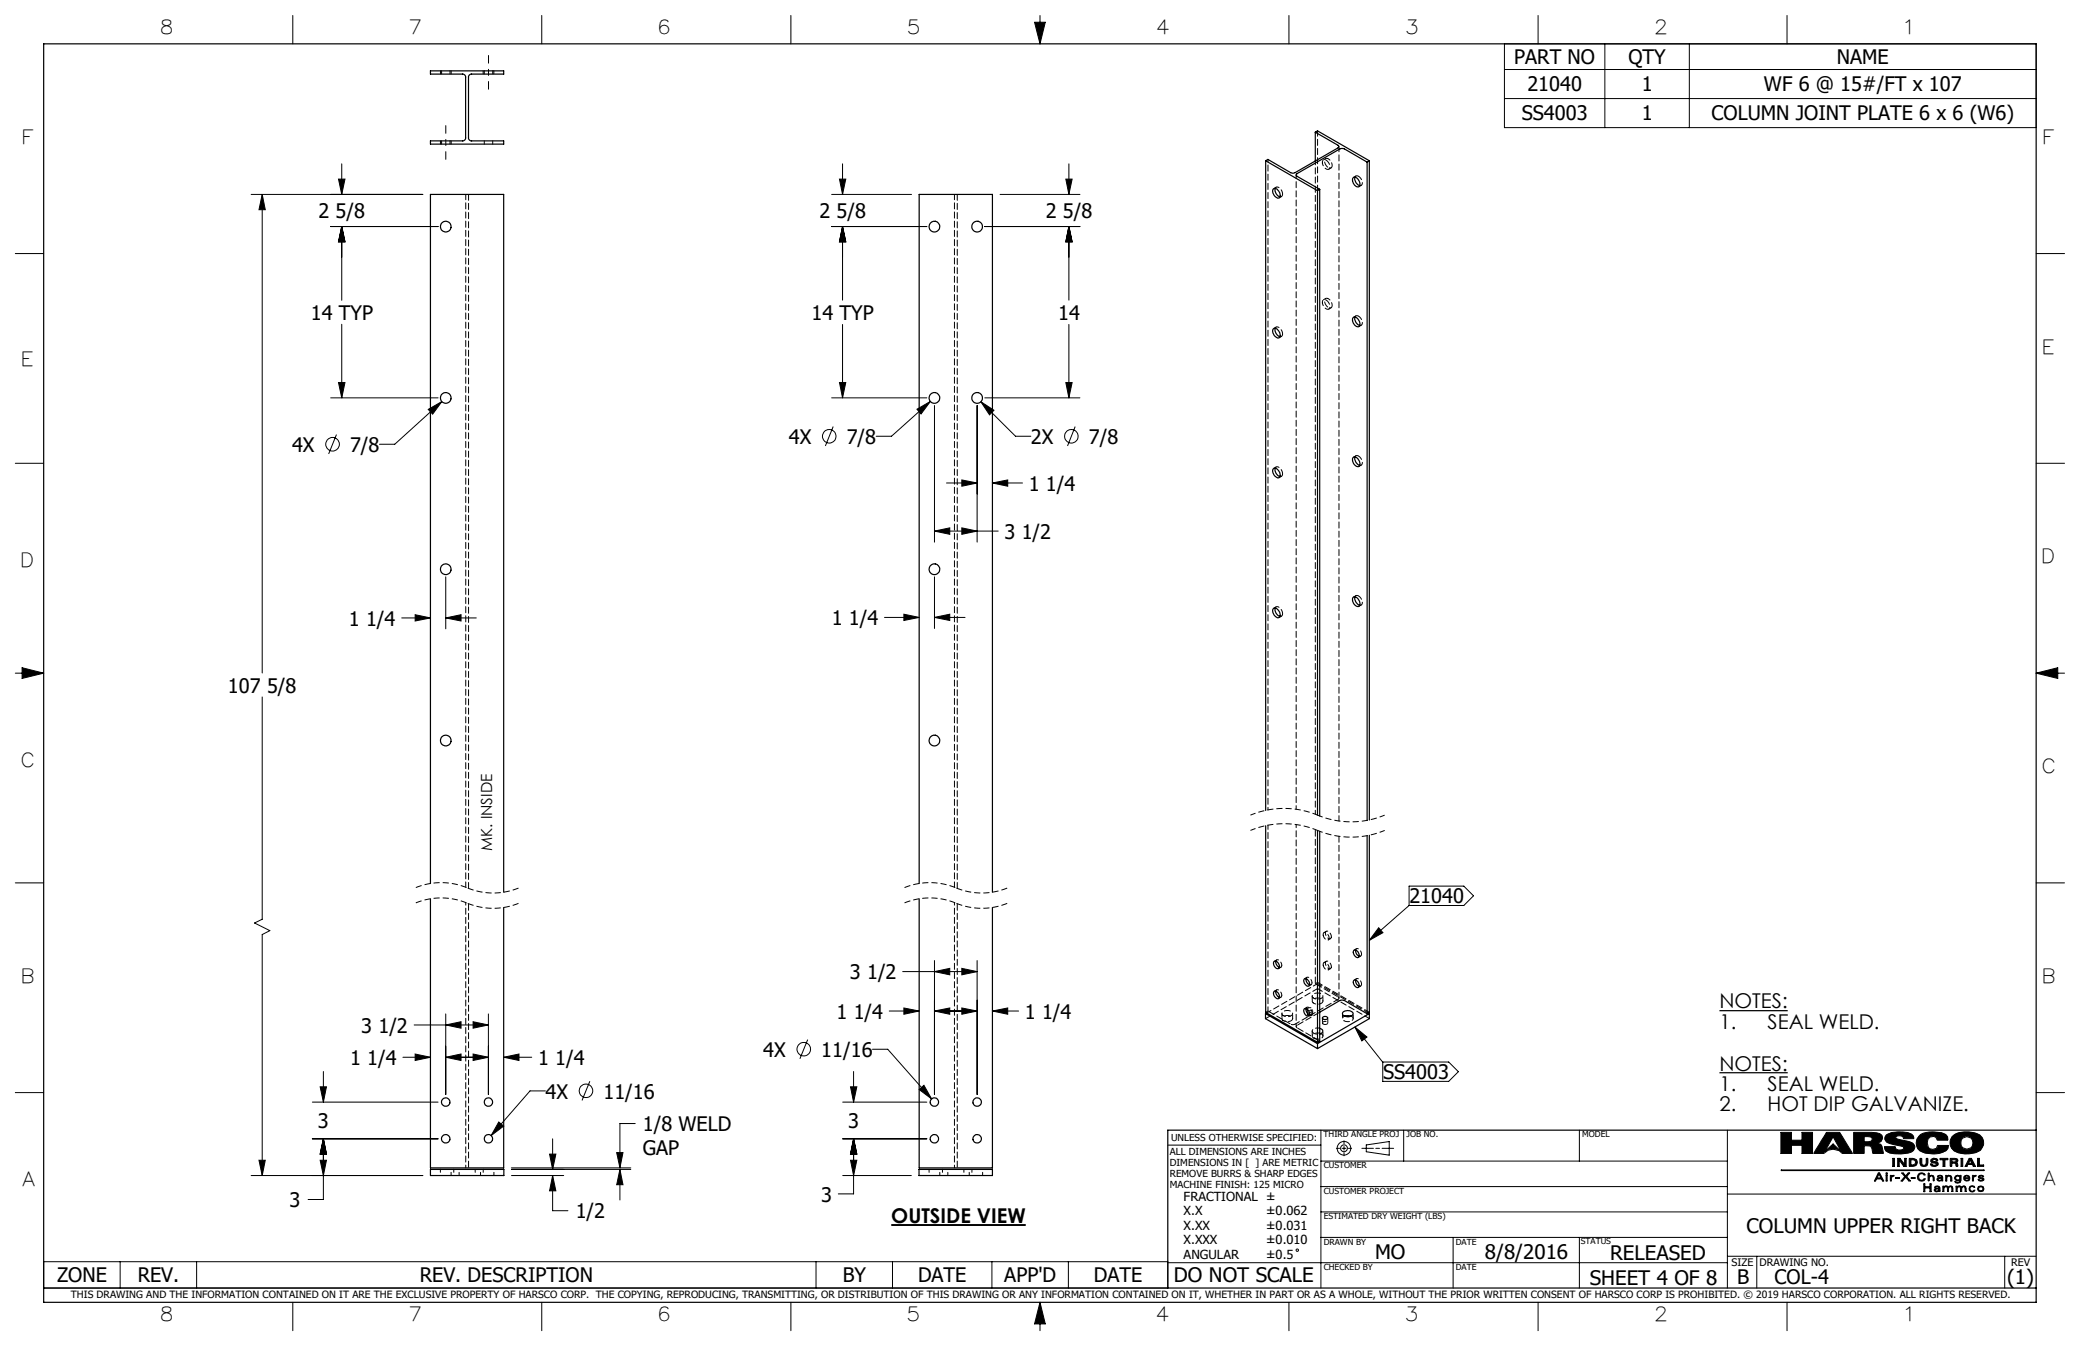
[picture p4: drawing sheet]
<svg xmlns="http://www.w3.org/2000/svg" width="432mm" height="279mm" viewBox="0 0 432 279" stroke-linecap="round" stroke-linejoin="round" font-family="sans-serif">
<g fill="none" stroke="#000" stroke-width=".21">
<path d="M60.8 3.2v5.9M112.5 3.2v5.9M164.2 3.2v5.9M214.8 4.6h2.2l-1.1 4.5zM215.9 3.2v5.9M267.6 3.2v5.9M312.3 9.1h110.4v17.4h-110.4zM312.3 14.4h110.4M319.3 3.2v5.9M333.2 9.1v17.4M350.7 9.1v17.4M371 3.2v5.9"/>
<path d="M70.3 37.2h1.3l-.7 3.2zM70.9 34v6.4M174.3 37.2h1.3l-.7 3.2zM174.9 34v6.4M221.3 37.2h1.3l-.7 3.2zM221.9 34v6.4M312.3 20.5h110.4M3.2 52.6h5.9M52.1 40.4h35.7M54.4 40.4v99.3M54.4 40.4l.7 3.1h-1.3zM68.7 47h22.2"/>
<path d="M70.9 47v15.3M70.9 47l.7 3.2h-1.3zM172.6 40.4h16.6M172.6 47h19.8M174.9 47l.7 3.2h-1.3zM174.9 47v15.3M204.4 47h19.8M207.6 40.4h16.6M221.9 47l.7 3.2h-1.3zM221.9 47v15.3M422.7 52.6h5.9M70.3 79.4h1.3l-.7 3.2z"/>
<path d="M70.9 67.3v15.3M174.3 79.4h1.3l-.7 3.2zM174.9 67.3v15.3M221.3 79.4h1.3l-.7 3.2zM221.9 67.3v15.3M3.2 96.2h5.9M68.7 82.6h22.2M69.8 90.2l-1.6 4M88.9 85l2.8-1.6-1.9 2.6zM91.7 83.4l-9.7 8.8h-3.2M172.6 82.6h19.8M173 88.5l-1.7 4.1"/>
<path d="M190.4 84.9l2.7-1.6-1.9 2.6zM193.1 83.3l-8 7.3h-3.2M194 84.2v28.3M199.7 99.6l3.1 .7-3.1 .6zM202.8 84.2v28.3M203.6 83.4l2.7 1.8-.9 .9zM203.6 83.4l7.2 7.2h3.2M204.4 82.6h19.8M223.2 88.5l-1.6 4.1M422.7 96.2h5.9M92.5 119.7v10.8M194 110.2l3.2-.6v1.3z"/>
<path d="M194 119.7v10.8M194 110.2h13.2M196.5 100.3h6.3M199.7 109.6l3.1 .6-3.1 .7zM206 100.3l3.2-.7v1.3zM206 100.3h6.3M3.2 139.7h5.9M4.6 138.6l4.5 1.1-4.5 1.1zM83.4 128.3h6M86.2 127.6l3.2 .7-3.2 .6zM92.5 128.3l3.2-.7v1.3zM92.5 128.3h6.4"/>
<path d="M183.6 128.2h7.2M187.6 127.5l3.2 .7-3.2 .6zM194 128.2l3.2-.7v1.3zM194 128.2h6.3M422.7 139.7h5.9M422.7 139.7l4.5-1.1v2.2zM54.4 144.7v46.1l-1.6 .8 3.2 1.6-1.6 .8v50M3.2 183.3h5.9M194 199.4v27.8M202.8 199.4v27.8M286.2 192.6l.9 1-2.8 1.6zM292.5 183.9h11.4l2 2-2 2.1h-11.4z"/>
<path d="M292.5 188l-8.2 7.2M422.7 183.3h5.9M83.6 219.5h5.8M86 212.8h15.4M86.2 218.8l3.2 .7-3.2 .6zM92.5 219.5l3.2-.7v1.3zM92.5 212.8l3.2-.7v1.3zM92.5 210.5v16.7M92.5 219.5h8.9M98.2 218.8l3.2 .7-3.2 .6zM98.2 212.1l3.2 .7-3.2 .6zM101.4 210.5v16.7"/>
<path d="M104.6 219.5h5.8M104.6 219.5l3.1-.7v1.3zM167.7 215.8l-1.6 4M181.1 217.8h3.2l9.1 10.3M184.6 209.9h6.2M187.4 201.7h15.4M187.6 209.2l3.2 .7-3.2 .6zM194 201.7l3.2-.7v1.4zM194 209.9l3.2-.7v1.3zM194 209.9h8.8M199.7 201l3.1 .7-3.1 .7zM199.7 209.2l3.1 .7-3.1 .6z"/>
<path d="M206 209.9l3.2-.7v1.3zM206 209.9h5.5M281.3 213.2l2.5 2.1-1.1 .8zM281.3 213.2l5.8 7.3M3.2 226.8h5.9M64.8 228.8h26.1M64.8 236.4h26.1M66.5 225.6h1.3l-.7 3.2zM67.1 222.4v6.4M67.1 236.4v12.6h-3.1M67.1 236.4l.7 3.2h-1.3zM103.5 232.9l1.1 .9-2.6 1.9z"/>
<path d="M113.2 226.4h-3.2l-8 9.3M114.1 239.6h1.3l-.7 3.1zM114.7 236.4v6.3M122.4 224.4l-1.6 4M128 239.3h1.3l-.6 3.1zM131.9 233.2h-3.2v9.2M174.9 228.8h17.5M174.9 236.4h17.5M176.6 225.6h1.3l-.7 3.2zM177.2 236.4l.7 3.2h-1.3zM177.2 222.4v6.4M177.2 236.4v11.4h-3.2"/>
<path d="M190.8 226.2l1-.9 1.6 2.8zM242.4 237.7h31.8M274.2 234.6v32.8M277.4 238.4h.7M278.6 238.4h.8M279 236.8v.7M279 238v.8M279 239.3v.6M279.9 238.4h.7M282.7 238.4h2.4M283.6 237.7l4.8-.7v2.8l-4.8-.7zM285.6 238.4h.8"/>
<path d="M286.9 238.4h2.4M287.1 220.5h13.6l2.1 2-2.1 2h-13.6zM291.4 234.6v6.4M327.9 234.6v6.4M358.6 234.6v32.8M369.7 235.1h2.2v1.6h2.2v-1.6h2.2v4.3h-2.2v-1.7h-2.2v1.7h-2.2zM379.2 235.1h2.7l2.7 4.3h-2.2a2.5 2.5 0 0 0-3.8 0h-2.1zM380.5 236l1.7 3-1.7-1.5-1.7 1.5zM384.8 235.1h3.7l1.7 .2 .5 .4 .1 .6-.3 .7-.8 .3 .7 .2 .3 .4 .3 1.5h-2.2l-.2-1-.3-.5-.6-.1h-.7v1.6h-2.2zM387 235.9l1.4 .1a.51 .51 0 0 1 0 .9l-1.4 .1zM389.7 237.3h.1M391.6 235.6a6.4 6.4 0 0 1 5.3-.2l.3 .4 .1 .6h-2.1l-.1-.4a1.07 1.07 0 0 0-1.5 .1v.1a3 3 0 0 0 1.9 .6l1.6 .5 .4 .7a1.36 1.36 0 0 1-1.4 1.4 6.7 6.7 0 0 1-4.6-.5l-.3-.9h2.3v.4a1.01 1.01 0 0 0 1.7-.2l-.4-.3-3.1-.8-.4-.7z"/>
<path d="M398.5 235.7a5.3 5.3 0 0 1 5.5-.2l.3 .5 .1 .7h-2.2l-.3-.6-.5-.2-.7 .1-.5 .5-.1 .7 .2 1 .4 .3 .5 .1 .8-.2 .2-.6h2.3l-.1 .6a3.9 3.9 0 0 1-2.8 1.1 4.2 4.2 0 0 1-3.5-1.1 2.19 2.19 0 0 1 .4-2.7zM405.2 235.9a5.4 5.4 0 0 1 5.8-.4 2.09 2.09 0 0 1 .8 2.2l-.7 1.1a5.9 5.9 0 0 1-5.4 .1 2.08 2.08 0 0 1-.5-3zM422.7 226.8h5.9M52.1 244h35.7M53.8 240.8h1.3l-.7 3.2zM66.5 240.8h1.3l-.7 3.2zM106.2 242.4h24.8M106.2 244h10.8M106.2 242.7h24.8M114.7 244l.7 3.2h-1.3zM114.7 244v7.3h3.2M128.7 242.7l.6 3.2h-1.3z"/>
<path d="M128.7 242.7v6.4M174.9 244h14.3M176.6 240.8h1.3l-.7 3.2zM274.2 256.9h84.4M274.2 251.6h84.4M274.2 246.3h84.4M274.2 241h84.4M301.7 256.9v10.5M327.9 256.9v10.5M358.6 247.9h64.1M369.8 242.9h42.1v.1h-42.1zM389.9 243.5h.3l.9 1.6h-.3l-.2-.4h-1l-.2 .4h-.3z"/>
<path d="M390.1 243.7l.4 .8h-.8zM391.5 244h.3v1.1h-.3zM391.5 243.5h.3v.2h-.3zM392.4 244h.2v.2l.2-.2h.4v.2l-.5 .1-.1 .8h-.2zM392.6 244.2h.1M392.9 240.5h.4v1.6h-.4zM393.6 244.4h.7v.2h-.7zM393.9 240.5h.5l1 1.2v-1.2h.3v1.6h-.5l-.9-1.3v1.3h-.4zM394.3 240.8h.1M394.8 243.5h.3l.5 .6 .5-.6h.4l-.7 .7 .8 .9h-.3l-.7-.7-.6 .7h-.3l.7-.9zM396.3 240.5a1.61 1.61 0 0 1 1.7 .5v.3l-.1 .5-.8 .3h-.8zM396.7 240.7a.62 .62 0 0 1 .8 .2 .62 .62 0 0 1 0 .7l-.8 .2z"/>
<path d="M396.8 244.4h.7v.2h-.7zM398.3 243.7a.87 .87 0 0 1 1.4 .2l-.7-.3-.3 .1-.3 .2-.1 .4 .2 .5a.59 .59 0 0 0 .9-.1h.3l-.3 .4h-.9l-.4-.3-.1-.5zM398.6 240.5h.4v1l.1 .3 .3 .1 .3-.1 .2-.4v-.9h.3v.9l-.2 .5a.93 .93 0 0 1-1.4-.4zM399.4 245.7h.2v.6h1v-.6h.3v1.7h-.3v-.8h-1v.8h-.2zM400.3 243.5h.2v.7l.5-.3a.79 .79 0 0 1 .4 1.2h-.1a.87 .87 0 0 0-.3-1 .85 .85 0 0 0-.5 1h-.2zM400.5 244.2h.1M400.9 240.7l.5-.3 .7 .1 .2 .4h-.4l-.1-.2h-.3l-.3 .2 .2 .2 .8 .2 .2 .4-.1 .2-.6 .2-.7-.1-.2-.4h.3l.4 .3 .5-.1v-.2l-1-.3-.2-.2zM401.7 246.3a.67 .67 0 0 1 1 .3v.7h-.2v-.1l-.7 .2-.2-.2v-.3l.1-.2 .8-.1-.1-.2-.3-.1-.5 .2zM402.4 244.7l.7-.1-.1 .3-.2 .1h-.3zM402.5 246.8h.1M402.5 246.8l-.8 .2 .2 .2h.3l.2-.1 .1-.3M402.5 247.2h.1"/>
<path d="M402.8 240.5h1.6v.2h-.6v1.4h-.4v-1.4h-.6zM403.1 244.6h.1M403.1 244.4l-.1-.2-.3-.1-.5 .2v-.2l.6-.2 .4 .2 .1 1h-.2v-.1M403.1 244.4l-.8 .1-.2 .3 .3 .3 .3 .1 .4-.2M403.1 244.4h.1M403.1 245h.1M403.5 246.4v-.2h-.2v1.1h.2l.1-.8 .4-.2 .3 .4v.6h.2l.1-.8 .3-.2 .3 .4v.6h.2l-.1-1-.5-.1-.3 .3M403.5 246.4l.5-.3 .4 .4M403.5 246.4h.1M403.9 244h.2v.2l.4-.3 .5 .2 .2 .4v.6h-.2l-.2-.9-.2-.1-.3 .1-.2 .9h-.2zM404.1 244.2h.1M404.4 246.5h.1"/>
<path d="M404.8 240.5a1.96 1.96 0 0 1 1.6 .2l-.1 .5-.3 .1 .4 .2 .1 .6h-.4a.61 .61 0 0 0-.7-.7h-.2v.7h-.4zM405.2 240.7l.8 .1v.3l-.8 .1zM405.9 244.1l.5-.2 .5 .3v-.2h.2v1l-.2 .5-.5 .1-.5-.1-.1-.3 .8 .2 .2-.1 .1-.4-.5 .2-.5-.2-.2-.4zM406 241.3h.1M406.1 244.2l.3-.1 .4 .1 .1 .3-.1 .3-.4 .2-.3-.2-.1-.3zM406.3 246.4v-.2h-.3l.1 1.1h.2l.1-.8 .3-.2 .3 .4v.6h.2l.1-.8 .4-.2 .3 .4v.6h.2l-.2-1-.4-.1-.4 .3M406.3 246.4l.4-.3 .5 .4M406.3 246.4h.1M407.1 240.5h.4v1.6h-.4zM407.2 246.5h.1M407.9 244.1l.4-.2 .5 .2 .1 .5h-1.1l.2 .3 .3 .1 .6-.2-.1 .2-.7 .1-.4-.2v-.6zM408 244.2l.3-.1 .4 .4h-.8z"/>
<path d="M408.8 240.5h.5l.8 1.6h-.5l-.1-.4h-1l-.2 .4h-.3zM408.9 246.3l.5-.2 .4 .1 .2 .3-.8-.2-.2 .2-.1 .3 .2 .4 .3 .1 .6-.2-.2 .2-.7 .1-.3-.3zM409 240.8l.3 .7h-.6zM409.5 244h.2v.2l.5-.2v.2l-.4 .1-.1 .8h-.2zM409.7 244.2h.1M410.5 240.5h.4v1.3h.9v.3h-1.3zM410.7 246.3l.5-.1 .5 .1 .2 .5-.2 .4-.5 .2-.5-.2-.2-.4zM410.7 244.2a.74 .74 0 0 1 1.1-.1v.2l-.5-.2-.4 .2 .7 .2 .3 .3a.76 .76 0 0 1-1.1 .3l-.2-.3 .8 .2 .2-.2a.87 .87 0 0 1-.9-.6zM410.8 246.5l.4-.2 .4 .2 .1 .3-.1 .3-.4 .1-.4-.1-.1-.3zM9.1 261.9h233.3v5.5h-233.3zM24.9 261.9v5.5M40.8 261.9v5.5"/>
<path d="M60.8 270.3v5.9M112.5 270.3v5.9M164.2 270.3v5.9M169.4 261.9v5.5M185.3 261.9v5.5M205.9 261.9v5.5M215.9 270.3v5.9M215.9 270.3l1.1 4.5h-2.2zM221.8 261.9v5.5M242.4 262.1h116.2M267.6 270.3v5.9M319.3 270.3v5.9"/>
<path d="M358.6 260.8h64.1M364.7 260.8v6.6M371 270.3v5.9M416.2 260.8v6.6"/>
<circle cx="69" cy="92.2" r="1.41"/>
<circle cx="172.2" cy="90.6" r="1.41"/>
<circle cx="222.4" cy="90.6" r="1.4"/>
<circle cx="166.9" cy="217.8" r="1.41"/>
<circle cx="121.6" cy="226.4" r="1.4"/>
<circle cx="279" cy="238.4" r=".71"/>
<circle cx="279" cy="238.4" r="1.41"/>
<circle cx="408.3" cy="237.3" r="1.3"/>
<circle cx="269.3" cy="259.5" r=".25"/>
</g>
<g fill="none" stroke="#000" stroke-width=".25">
<path d="M9.1 9.1h413.6v261.2h-413.6zM89.4 14.7h15.2v.7h-6.7a.6 .6 0 0 0-.6 .6v12.6a.6 .6 0 0 0 .6 .6h6.7v.7h-15.2v-.7h6.6a.6 .6 0 0 0 .7-.6v-12.6a.6 .6 0 0 0-.7-.6h-6.6zM262.7 33.4l10.8 6.2M262.7 33.4v134.8M264.3 39.3a.74 .74 0 0 1 1.2 .4 .8 .8 0 0 1 .3 .8 .8 .8 0 0 1-.6 .6h-.1a1.61 1.61 0 0 1-.8-1.8zM264.7 39.1a1.57 1.57 0 0 0 1 1.8M273 27.4l4.8 2.8a.29 .29 0 0 1 .2 .2 .29 .29 0 0 1-.2 .3l-9.3 5.2-.6-.1-4.7-2.7-.5 .3M273 27.4l.5-.2 10.8 6.2M273 27.4v6M273.5 39.6v129.6M274 39.3l-.5 .3M274 39.3v130.1"/>
<path d="M280.9 36.9a.98 .98 0 0 1 1.4 .9 .6 .6 0 0 1-.1 .9 .6 .6 0 0 1-.9-.2l-.1-.1a1.39 1.39 0 0 1-.3-1.5zM281.3 36.8a1.55 1.55 0 0 0 1 1.7M283.8 33.7l-4.7-2.8-.7-.1-9.2 5.3a.29 .29 0 0 0-.1 .2 .29 .29 0 0 0 .1 .3l4.8 2.7M283.8 33.7v136.6M284.3 33.4l-.5 .3M284.3 33.4v136.8M264.3 68.3a.74 .74 0 0 1 1.2 .4 .8 .8 0 0 1 .3 .8 .8 .8 0 0 1-.6 .7l-.1-.1a1.61 1.61 0 0 1-.8-1.8zM264.7 68.2a1.57 1.57 0 0 0 1 1.7M281 65.9a1.29 1.29 0 0 1 1.2 1.8 1.25 1.25 0 0 1-1.3-1.7zM281.3 65.8v.1a1.54 1.54 0 0 0 1 1.7M264.3 97.4a.71 .71 0 0 1 1.2 .4 .87 .87 0 0 1-.1 1.4 1.49 1.49 0 0 1-1.1-1.8zM264.7 97.2a1.57 1.57 0 0 0 1 1.7"/>
<path d="M281 94.9a1.29 1.29 0 0 1 1.2 1.9 1.25 1.25 0 0 1-1.3-1.8zM281.3 94.9a1.54 1.54 0 0 0 1 1.7M264.4 126.3a1.11 1.11 0 0 1 1.3 1.2 .56 .56 0 0 1-.3 .7 .56 .56 0 0 1-.7-.3 1.24 1.24 0 0 1-.3-1.6zM264.7 126.2a1.57 1.57 0 0 0 1 1.8M280.9 124a.98 .98 0 0 1 1.4 .9 .6 .6 0 0 1-.1 .9 .6 .6 0 0 1-.9-.2 1.38 1.38 0 0 1-.4-1.6zM281.3 123.9a1.54 1.54 0 0 0 1 1.7M262.7 171.4v38.7l10.8 6.3M273.5 172.4v44M274 172.6v43.5l-.5 .3M283.8 173.5v36.9M284.3 173.4v36.7l-.5 .3M89.4 183.4v-143h15.2v144.8"/>
<path d="M89.4 186.6v55.8h15.2v-54M190.8 183.4v-143h15.2v144.8M190.8 186.6v55.8h15.2v-54M264.5 199.6a.97 .97 0 0 1 .9 .4 .97 .97 0 0 1 0 1 1.02 1.02 0 0 1-.9-1.4zM264.9 199.5a1.27 1.27 0 0 0 .7 1.3M281.1 197.2a1.03 1.03 0 0 1 .9 1.5 .99 .99 0 0 1-.9-1.5zM281.4 197.2v.1a1.2 1.2 0 0 0 .8 1.2M262.7 210.4v1.1l10.8 6.2M262.7 210.4l10.8 6.2M263 210.3l-.3 .1M264.5 205.8a1.01 1.01 0 0 1 .9 1.5 1.06 1.06 0 0 1-.9-1.5zM264.9 205.7a1.35 1.35 0 0 0 .7 1.3"/>
<path d="M270.8 203.2a.98 .98 0 0 1 1.1 1.2 .49 .49 0 0 1-.6 .3 .49 .49 0 0 1-.4-.4 .83 .83 0 0 1-.1-1.1zM270.8 209.4a.97 .97 0 0 1 .9 1.5 1.02 1.02 0 0 1-.9-1.5zM271.1 203.2a1.34 1.34 0 0 0 .8 1.2M271.1 209.4a1.34 1.34 0 0 0 .8 1.2M273.5 216.6v1.1M274 210.1l4.2-2.4 .4-.1 .5 .1 4.7 2.7M274 213.5a.58 .58 0 0 1 .6 .5 .58 .58 0 0 1-.6 .6M274 214.5l.1 .1M274.6 211.2a.59 .59 0 0 1 1 .2l-.3 .2a.44 .44 0 0 1-.5 .1 .44 .44 0 0 1-.2-.5zM278.8 210.1l.2-.2a1.33 1.33 0 0 1 1.9 .5 1.3 1.3 0 0 1-2.2 .1zM279.2 210.9l.4-.1 .9 .1M281 203.6a.78 .78 0 0 1 1.2 .7 .49 .49 0 0 1-.3 .7 .49 .49 0 0 1-.7-.4l-.2-.6z"/>
<path d="M281.4 203.4v.3a1.19 1.19 0 0 0 .8 1M284.1 210.3l.2 .1M284.3 210.4v1.1l-10.8 6.2M284.3 210.4l-10.8 6.2M422.7 234.6h-180.3v32.8M89.4 242.7h15.2v1.3h-15.2zM190.8 242.7h15.2v1.3h-15.2zM9.1 267.4h413.6"/>
<circle cx="92.5" cy="47" r="1.11"/>
<circle cx="194" cy="47" r="1.11"/>
<circle cx="202.8" cy="47" r="1.12"/>
<circle cx="92.5" cy="82.6" r="1.11"/>
<circle cx="194" cy="82.6" r="1.11"/>
<circle cx="202.8" cy="82.6" r="1.12"/>
<circle cx="92.5" cy="118.2" r="1.11"/>
<circle cx="194" cy="118.1" r="1.11"/>
<circle cx="92.5" cy="153.7" r="1.11"/>
<circle cx="194" cy="153.7" r="1.11"/>
<circle cx="92.5" cy="228.8" r=".87"/>
<circle cx="92.5" cy="236.4" r=".87"/>
<circle cx="101.4" cy="228.8" r=".87"/>
<circle cx="101.4" cy="236.4" r=".87"/>
<circle cx="194" cy="236.4" r=".87"/>
<circle cx="194" cy="228.8" r=".87"/>
<circle cx="202.9" cy="236.4" r=".87"/>
<circle cx="202.9" cy="228.8" r=".87"/>
</g>
<path d="M215.9 270.3l-1.1 4.5h2.2zM214.8 4.6h2.2l-1.1 4.5zM4.6 138.6l4.5 1.1-4.5 1.1zM422.7 139.7l4.5-1.1v2.2zM369.7 235.1v4.3h2.2v-1.7h2.2v1.7h2.2v-4.3h-2.2v1.6h-2.2v-1.6zM387 235.9l1.4 .1 .3 .6-.5 .4h-1.2zM384.8 235.1v4.3h2.2v-1.6l1.4 .1 .4 1.5h2.2l-.4-1.7-.4-.3-.5-.1a1.15 1.15 0 0 0 1.1-1.2 1.41 1.41 0 0 0-1.7-1zM391.6 235.6a1.12 1.12 0 0 0-.2 1.2 1.12 1.12 0 0 0 1.1 .7l1.8 .3a.72 .72 0 0 1 .9 .5 1.03 1.03 0 0 1-1.7-.1v-.2h-2.3a1.46 1.46 0 0 0 1.7 1.5 7.2 7.2 0 0 0 4.2-.6 1.1 1.1 0 0 0 .3-1.2 1.1 1.1 0 0 0-1-.7l-2.1-.5a.58 .58 0 0 1-.7-.5l.4-.2h.6l.5 .2 .1 .4h2.1v-.2a1.62 1.62 0 0 0-1.8-1.2 6.2 6.2 0 0 0-3.9 .6zM398.3 235.9a2.19 2.19 0 0 0-.3 2.3 2.19 2.19 0 0 0 2 1.2 4.7 4.7 0 0 0 4.3-.9l.2-.7h-2.3a1.07 1.07 0 0 1-1.7 .6 1.38 1.38 0 0 1-.4-1.6 1.38 1.38 0 0 1 1.5-.9l.4 .3 .2 .5h2.2v-.5a1.37 1.37 0 0 0-1.6-1.1 6 6 0 0 0-4.3 .6zM407 237.2a1.3 1.3 0 0 1 2.6 0 1.3 1.3 0 0 1-2.6 0zM405.5 235.7a2.15 2.15 0 0 0-.6 2.3 2.15 2.15 0 0 0 2 1.4 5.7 5.7 0 0 0 4.4-.7 2.15 2.15 0 0 0 .3-2.3 2.15 2.15 0 0 0-1.8-1.3l-1.2-.2a4.6 4.6 0 0 0-3.1 .8zM379.2 235.1l-2.7 4.3h2.1a2.5 2.5 0 0 1 3.8 0h2.2l-2.7-4.3zM380.5 236l1.7 3-1.7-1.5-1.7 1.5zM392.9 240.5v1.6h.4v-1.6zM393.9 240.5v1.6h.4v-1.3l.9 1.3h.5v-1.6h-.3v1.2l-1-1.2zM396.7 240.7h.5l.4 .2 .1 .5-.3 .4h-.7zM396.3 240.5v1.6h.9a.83 .83 0 0 0 .8-.9 .83 .83 0 0 0-.9-.7zM398.6 240.5v1.1a.86 .86 0 0 0 .9 .5 .86 .86 0 0 0 .7-.7v-.9h-.3l-.1 1.2-.3 .2-.4-.1-.1-1.3zM400.9 240.7l-.1 .1a.53 .53 0 0 0 .6 .6l.4 .1a.27 .27 0 0 1 .1 .4 .27 .27 0 0 1-.4 0l-.4-.3h-.3a.86 .86 0 0 0 .8 .5 .86 .86 0 0 0 .8-.6l-.3-.3-.7-.1a.29 .29 0 0 1 0-.5 .29 .29 0 0 1 .4 .2l.1 .1h.4a.84 .84 0 0 0-1.4-.2zM402.8 240.5v.2h.6v1.4h.4v-1.4h.6v-.2zM405.2 240.7l.8 .1a.25 .25 0 0 1 0 .3 .25 .25 0 0 1-.3 .1h-.5zM404.8 240.5v1.6h.4v-.7l.7 .1 .2 .6h.4l-.1-.6-.4-.2 .4-.2v-.4l-.5-.2zM407.1 240.5v1.6h.4v-1.6zM409 240.8l.3 .7h-.6zM408.8 240.5l-.8 1.6h.3l.2-.4h1l.1 .4h.5l-.8-1.6zM410.5 240.5v1.6h1.3v-.3h-.9v-1.3zM390.1 243.7l.4 .8h-.8zM389.9 243.5l-.8 1.6h.3l.2-.4h1l.2 .4h.3l-.9-1.6zM391.5 243.5v.2h.3v-.2zM369.8 242.9v.1h42.1v-.1zM391.5 244v1.1h.3v-1.1zM392.4 244v1.1h.2l.1-.7 .5-.2v-.2h-.3l-.3 .2v-.2zM393.6 244.4v.2h.7v-.2zM394.8 243.5l.6 .7-.7 .9h.3l.6-.7 .7 .7h.3l-.8-.9 .7-.7h-.4l-.5 .6-.5-.6zM396.8 244.4v.2h.7v-.2zM398.3 243.6l-.3 .8a.87 .87 0 0 0 .7 .8 .87 .87 0 0 0 1-.5h-.3l-.2 .3h-.3a.67 .67 0 0 1-.6-.9 .67 .67 0 0 1 1.1-.2h.3a.86 .86 0 0 0-1.4-.3zM400.3 243.5v1.6h.2v-.7l.4-.3 .4 .2v.8h.2v-.9l-.6-.3-.4 .3v-.7zM402.4 244.7l.3-.1a.23 .23 0 0 1 .4 .1 .23 .23 0 0 1-.2 .3h-.3a.22 .22 0 0 1-.2-.1 .22 .22 0 0 1 0-.2zM402.3 244.1l-.1 .2 .3-.2 .4 .1a.2 .2 0 0 1 .1 .3 .2 .2 0 0 1-.3-.1l-.5 .1-.1 .5 .3 .2 .7-.2v.1h.2l-.1-1-.3-.2zM403.9 244v1.1h.2v-.6l.3-.4 .5 .1 .1 .9h.2l-.1-1-.6-.2-.4 .3v-.2zM406 244.1l-.1 .1a.6 .6 0 0 0 .1 .8 .6 .6 0 0 0 .9-.1l-.1 .4-.2 .1h-.4l-.2-.2-.2 .1 .4 .3 .8-.2 .1-.3v-1.1h-.2v.2a.7 .7 0 0 0-.9-.1zM406 244.5a.45 .45 0 0 1 .9 0 .45 .45 0 0 1-.9 0zM408 244.2l.5-.1 .2 .4h-.8zM407.8 244.1l-.2 .6a.67 .67 0 0 0 .6 .5 .67 .67 0 0 0 .7-.4l-.8 .2-.3-.4h1.1a.67 .67 0 0 0-.4-.6 .67 .67 0 0 0-.7 .1zM409.5 244v1.1h.2v-.7l.5-.2v-.2h-.3l-.2 .2v-.2zM410.8 244.1a.38 .38 0 0 0 0 .4 .38 .38 0 0 0 .4 .2h.2a.21 .21 0 0 1 .2 .3 .21 .21 0 0 1-.4 0l-.6-.2 .2 .3 .5 .1a.37 .37 0 0 0 .5-.2 .37 .37 0 0 0-.2-.5l-.4-.1a.21 .21 0 0 1-.2-.3 .21 .21 0 0 1 .3 0l.5 .2-.4-.4zM399.4 245.7v1.7h.2v-.8h1v.8h.3v-1.7h-.3v.6h-1v-.6zM401.8 246.9l.4-.1a.24 .24 0 0 1 .3 .3 .24 .24 0 0 1-.4 .1l-.3-.1zM401.7 246.3l-.1 .2 .5-.2 .3 .1a.23 .23 0 0 1 0 .3 .23 .23 0 0 1-.3 0 .41 .41 0 0 0-.6 .4 .41 .41 0 0 0 .7 .3l.3-.2v.1h.2v-.9l-.3-.2zM409 246.2l-.2 .3v.5l.4 .4h.6l.2-.3-.5 .2-.3-.1-.3-.3 .1-.4 .5-.2 .5 .2a.62 .62 0 0 0-1-.3zM410.7 246.7a.5 .5 0 0 1 1 0 .5 .5 0 0 1-1 0zM410.5 246.8a.65 .65 0 0 0 1.3 0 .65 .65 0 0 0-1.3 0zM403.3 246.2h.2v.2l.5-.3 .4 .4 .4-.3h.4l.2 .3v.8h-.2v-.8l-.2-.2-.5 .3v.7h-.2v-.7l-.3-.3-.4 .2-.1 .8h-.2zM406 246.2h.3v.2l.5-.3 .4 .4 .3-.3h.5l.2 .4v.7h-.2v-.7l-.3-.3-.4 .2-.1 .8h-.2v-.7l-.3-.3-.4 .3v.7h-.2z" fill-rule="evenodd" fill="#000"/>
<path d="M185 254.3h27.9" fill="none" stroke="#000" stroke-width=".4"/>
<path d="M357 209.8h14.1M357 222.7h14.1" fill="none" stroke="#000" stroke-width=".26"/>
<path d="M273.5 172.4a18.1 18.1 0 0 0-13.9 0M273.5 169.2a18.1 18.1 0 0 0-13.9 0M287.5 172.4a18.1 18.1 0 0 1-14 0M287.5 169.2a18.1 18.1 0 0 1-14 0" fill="none" stroke="#000" stroke-width=".21" stroke-dasharray="1.3 .6" stroke-dashoffset=".2" stroke-linecap="butt"/>
<path d="M97 187.5a14 14 0 0 0-10.8 0M97 184.3a14 14 0 0 0-10.8 0M107.8 187.5a14 14 0 0 1-10.8 0M107.8 184.3a14 14 0 0 1-10.8 0M198.4 187.5a14 14 0 0 0-10.7 0M198.4 184.3a14 14 0 0 0-10.7 0M209.2 187.5a14 14 0 0 1-10.8 0M209.2 184.3a14 14 0 0 1-10.8 0" fill="none" stroke="#000" stroke-width=".21" stroke-dasharray="1.3 .6" stroke-dashoffset="-.1" stroke-linecap="butt"/>
<path d="M101.4 18.5v-7M92.5 26.1v7" fill="none" stroke="#000" stroke-width=".21" stroke-dasharray="15.2 1.3 1.3 1.3" stroke-dashoffset="13.6"/>
<path d="M53.8 240.8h1.3l-.7 3.2zM54.4 40.4l.7 3.1h-1.3zM114.7 244l.7 3.2h-1.3zM114.1 239.6h1.3l-.7 3.1zM128.7 242.7l.6 3.2h-1.3zM128 239.3h1.3l-.6 3.1zM70.9 47l.7 3.2h-1.3zM70.3 37.2h1.3l-.7 3.2zM70.9 47l.7 3.2h-1.3zM70.3 79.4h1.3l-.7 3.2zM66.5 225.6h1.3l-.7 3.2zM67.1 236.4l.7 3.2h-1.3zM67.1 236.4l.7 3.2h-1.3zM66.5 240.8h1.3l-.7 3.2zM92.5 128.3l3.2-.7v1.3zM86.2 127.6l3.2 .7-3.2 .6zM88.9 85l.9 1 1.9-2.6zM103.5 232.9l-1.5 2.8 2.6-1.9zM98.2 218.8l3.2 .7-3.2 .6zM104.6 219.5l3.1-.7v1.3zM92.5 219.5l3.2-.7v1.3zM86.2 218.8l3.2 .7-3.2 .6zM98.2 212.1l3.2 .7-3.2 .6zM92.5 212.8l3.2-.7v1.3zM281.3 213.2l2.5 2.1-1.1 .8zM286.2 192.6l.9 1-2.8 1.6zM174.3 79.4h1.3l-.7 3.2zM174.9 47l.7 3.2h-1.3zM174.9 47l.7 3.2h-1.3zM174.3 37.2h1.3l-.7 3.2zM194 128.2l3.2-.7v1.3zM187.6 127.5l3.2 .7-3.2 .6zM190.4 84.9l.8 1 1.9-2.6zM190.8 226.2l2.6 1.9-1.6-2.8zM194 201.7l3.2-.7v1.4zM199.7 201l3.1 .7-3.1 .7zM194 209.9l3.2-.7v1.3zM187.6 209.2l3.2 .7-3.2 .6zM199.7 209.2l3.1 .7-3.1 .6zM206 209.9l3.2-.7v1.3zM176.6 225.6h1.3l-.7 3.2zM177.2 236.4l.7 3.2h-1.3zM177.2 236.4l.7 3.2h-1.3zM176.6 240.8h1.3l-.7 3.2zM199.7 99.6l3.1 .7-3.1 .6zM206 100.3l3.2-.7v1.3zM199.7 109.6l3.1 .6-3.1 .7zM194 110.2l3.2-.6v1.3zM221.3 79.4h1.3l-.7 3.2zM221.9 47l.7 3.2h-1.3zM221.9 47l.7 3.2h-1.3zM221.3 37.2h1.3l-.7 3.2zM203.6 83.4l1.8 2.7 .9-.9z" fill="#000"/>
<g fill="none" stroke="#000" stroke-width=".21" stroke-dasharray="1.3 .6">
<path d="M264.9 38.9l-.4 .2M275.2 32.9l-.5 .3M275.9 35.1l.4-.3M281.5 36.5l-.5 .3M282.1 38.7l.5-.2M97.3 40.4v144M198.7 40.4v144M265.6 41.1l.4-.3M264.9 67.9l-.4 .3M265.6 70.1l.4-.3M275.2 62l-.5 .2M275.9 64.2l.4-.3"/>
<path d="M281.5 65.6l-.5 .2M282.1 67.8l.5-.3M264.9 96.9l-.4 .3M265.6 99.1l.4-.2M281.5 94.6l-.5 .3M282.1 96.8l.5-.3M264.9 126l-.4 .2M265.6 128.2l.4-.3M281.5 123.7l-.5 .2M282.1 125.8l.5-.2M265 199.3l-.4 .2M275.3 193.3l-.4 .3"/>
<path d="M275.3 199.5l-.4 .3M275.7 195.1l.5-.3M281.6 196.9l-.5 .3M282 198.7l.5-.3M263.2 209.9l-.4 .2M265 205.5l-.4 .3M265.4 201l.5-.2M265.4 207.3l.5-.3M271.3 202.9l-.5 .2M271.3 209.1l-.5 .3M271.7 204.7l.5-.3M271.7 210.9l.5-.3"/>
<path d="M273.5 203.9l-.4 .3M275.7 201.3l.5-.2M278 207.2v-33.6M281.6 203.2l-.5 .2M282 204.9l.5-.2"/>
</g>
<path d="M96.7 40.4v143.8M198.1 40.4v143.8M278 170.4v-140M271.5 209.6a.53 .53 0 0 0 .6 .3 .53 .53 0 0 0 .3-.6 .53 .53 0 0 0-.6-.2 .53 .53 0 0 0-.3 .5M271.5 210.7a.53 .53 0 0 0 .6 .2 .53 .53 0 0 0 .3-.5 .53 .53 0 0 0-.6-.2 .53 .53 0 0 0-.3 .5M274.6 212.5a.53 .53 0 0 0 .6 .2 .53 .53 0 0 0 .4-.5 .53 .53 0 0 0-.6-.2 .53 .53 0 0 0-.4 .5M277.8 207.4l-8.9 5.2" fill="none" stroke="#000" stroke-width=".21" stroke-dasharray="1.3 .6" stroke-dashoffset=".2"/>
<path d="M273.1 172.2v32M97.3 187.6v54.8M198.7 187.6v54.8" fill="none" stroke="#000" stroke-width=".21" stroke-dasharray="1.3 .6" stroke-dashoffset="-.1"/>
<path d="M263.2 33.1v135M274.5 33.9a.57 .57 0 0 1 .4-.8 .57 .57 0 0 1 .7 .4 1.04 1.04 0 0 1 .1 1.7 1.39 1.39 0 0 1-1.2-1.3M275.6 32.9a1.37 1.37 0 0 1 .7 1.9 1.25 1.25 0 0 1-1.1-1.9h.4M274.5 62.9a.57 .57 0 0 1 .4-.7 .57 .57 0 0 1 .7 .3 1.04 1.04 0 0 1 .1 1.7 1.39 1.39 0 0 1-1.2-1.3M275.6 61.9a1.37 1.37 0 0 1 .7 2 1.25 1.25 0 0 1-1.1-2h.4M96.7 187.3v55.1M198.1 187.3v55.1M266.3 210.8a1.37 1.37 0 0 0 2-.4 1.25 1.25 0 0 0-2.2 0l.2 .4M266.3 211.8a1.37 1.37 0 0 0 2-.4 1.25 1.25 0 0 0-2.2 .1l.2 .3M272.6 207.1a1.37 1.37 0 0 0 2-.3 1.25 1.25 0 0 0-2.2 0l.2 .3M272.6 208.2a1.37 1.37 0 0 0 2-.4 1.25 1.25 0 0 0-2.2 0l.2 .4M279.2 210.9a.5 .5 0 0 0-.5 .4 .5 .5 0 0 0 .3 .6" fill="none" stroke="#000" stroke-width=".21" stroke-dasharray="1.3 .6" stroke-dashoffset=".7"/>
<g fill="none" stroke="#000" stroke-width=".21" stroke-dasharray="1.3 .6" stroke-dashoffset=".6">
<path d="M269.1 171.2v41.9M282.7 198a.91 .91 0 0 0-1.2-1l-.1 .2M266.1 200.4a.91 .91 0 0 0-1.2-1v.1M266.1 206.6a.91 .91 0 0 0-1.2-1v.1M272.4 204a.91 .91 0 0 0-1.2-1l-.1 .1M272.4 210.2a.91 .91 0 0 0-1.2-1l-.1 .2M272.7 214.5l.6 .1h.7M282.7 204.3a.91 .91 0 0 0-1.2-1l-.1 .1M91.4 242.7v1.3M93.6 244v-1.3M94.2 242.7v1.3M95.3 244v-1.3"/>
<path d="M98.6 242.7v1.3M99.8 244v-1.3M100.3 242.7v1.3M102.5 244v-1.3M192.9 242.7v1.3M195.1 244v-1.3M195.7 242.7v1.3M196.8 244v-1.3M200.1 242.7v1.3M201.2 244v-1.3M201.8 242.7v1.3M204 244v-1.3"/>
</g>
<g fill="none" stroke="#000" stroke-width=".21" stroke-dasharray="1.3 .6" stroke-dashoffset=".3">
<path d="M91.4 14.7v.6M91.7 14.7v.6M93.4 15.3v-.6M93.7 15.3v-.6M100.3 14.7v.6M100.5 14.7v.6M102.3 15.3v-.6M102.5 15.3v-.6M91.4 29.2v.7M91.7 29.2v.7M93.4 29.9v-.7M93.7 29.9v-.7"/>
<path d="M100.5 29.2v.7M102.3 29.9v-.7M282 36.6a1.22 1.22 0 0 1 .5 1.9h-.2M266.3 40.3a1.22 1.22 0 0 0-1.5-1.4l-.1 .2M266.3 69.3a1.22 1.22 0 0 0-1.5-1.3l-.1 .1M282 65.6a1.22 1.22 0 0 1 .5 1.9h-.2M266.3 98.4a1.22 1.22 0 0 0-1.5-1.4l-.1 .2M282 94.7a1.22 1.22 0 0 1 .5 1.9h-.2M266.3 127.4a1.22 1.22 0 0 0-1.5-1.4l-.1 .2M282 123.7a1.22 1.22 0 0 1 .5 1.9h-.2M274.7 194.1a.46 .46 0 0 1 .3-.6 .46 .46 0 0 1 .6 .4 .76 .76 0 0 1 0 1.2 1.16 1.16 0 0 1-.9-1M276.4 194.6a1.05 1.05 0 0 0-1.1-1.3 .97 .97 0 0 0 0 1.1 .97 .97 0 0 0 1 .4l.1-.2"/>
<path d="M269.3 213.4a.27 .27 0 0 1-.2-.3 .27 .27 0 0 1 .2-.3M273.5 204.2l-10.5 6.1M274.7 200.4a.46 .46 0 0 1 .3-.6 .46 .46 0 0 1 .6 .3 .76 .76 0 0 1 0 1.3 1.16 1.16 0 0 1-.9-1M276.4 200.8a1.05 1.05 0 0 0-1.1-1.2 .97 .97 0 0 0 0 1 .97 .97 0 0 0 1 .4l.1-.2M277.8 206.9a.27 .27 0 0 1 .2 .3 .27 .27 0 0 1-.2 .2M284.1 210.3l-10.6-6.1"/>
</g>
<g fill="none" stroke="#000" stroke-width=".21" stroke-dasharray="1.3 .6" stroke-dashoffset=".4">
<path d="M273.1 33.4v135.6M281.3 36.8l.3-.3 .4 .1M265.7 40.8l.5-.1 .1-.4M265.7 69.9l.5-.2 .1-.4M281.3 65.8l.3-.3 .4 .1M265.7 98.9l.5-.1 .1-.4M281.3 94.8l.3-.2 .4 .1M265.7 127.9l.5-.1 .1-.4M281.3 123.9l.3-.3 .4 .1M263.2 171.3v38.6M282.2 198.5l.3-.1 .2-.4M265.6 200.8l.4-.1 .1-.3"/>
<path d="M265.6 207l.4-.1 .1-.3M271.9 204.4l.4-.1 .1-.3M271.9 210.6h.4l.1-.4M274 213.4h-.1a.99 .99 0 0 0-1.5 .8l.3 .3M274 214.5h-.1a.99 .99 0 0 0-1.5 .7l.3 .3M282.2 204.7l.3-.1 .2-.3"/>
</g>
<path d="M273.5 27.1v12.5M272.7 215.5a1.22 1.22 0 0 0 1.9-.5l-.4-.5M273.5 205.2l-10.8 6.2M279 211.9a1.22 1.22 0 0 0 1.9-.6l-.4-.4M284.3 210.1l-10.8-6.2M284.3 211.4l-10.8-6.2" fill="none" stroke="#000" stroke-width=".21" stroke-dasharray="1.3 .6" stroke-dashoffset=".1"/>
<g fill="none" stroke="#000" stroke-width=".21" stroke-dasharray="1.3 .6" stroke-dashoffset=".5">
<path d="M269.1 36.3v131.7M266.1 210.4v1M268.3 211.4v-1M268.9 212.6l-.5 .1-.4-.1M271.4 209.5v1M272.4 214v1.1M272.4 206.8v1M272.5 210.5v-1M274.5 211.3v1M274.6 215.1v-1.1M274.6 207.8v-1M275.6 212.3v-1"/>
<path d="M278.7 210.4v1M280.9 211.4v-1"/>
</g>
<path d="M268 212.6l-4.8-2.7M269.3 212.8l4.7-2.7M273.1 204.2l4.7 2.7M274 216.1l-4.7-2.7" fill="none" stroke="#000" stroke-width=".21" stroke-dasharray="1.3 .6" stroke-dashoffset="-.2"/>
<g font-size="4.2">
<text x="314.4" y="13.3">PART NO</text>
<text x="338.1" y="13.3">QTY</text>
<text x="381.3" y="13.3">NAME</text>
<text x="317.1" y="18.9">21040</text>
<text x="340.8" y="18.9">1</text>
<text x="366.2" y="18.9">WF 6 @ 15#/FT x 107</text>
<text x="315.9" y="25">SS4003</text>
<text x="340.8" y="25">1</text>
<text x="355.3" y="25">COLUMN JOINT PLATE 6 x 6 (W6)</text>
<text x="66.1" y="45.3">2 5/8</text>
<text x="170.1" y="45.3">2 5/8</text>
<text x="217.1" y="45.3">2 5/8</text>
<text x="64.5" y="66.4">14 TYP</text>
<text x="168.5" y="66.4">14 TYP</text>
<text x="219.7" y="66.4">14</text>
<text x="60.6" y="93.8">4X</text>
<text x="72.7" y="93.8">7/8</text>
<text x="163.7" y="92.2">4X</text>
<text x="175.8" y="92.2">7/8</text>
<text x="214" y="92.2">2X</text>
<text x="226" y="92.2">7/8</text>
<text x="213.6" y="101.9">1 1/4</text>
<text x="208.5" y="111.8">3 1/2</text>
<text x="72.4" y="129.9">1 1/4</text>
<text x="172.7" y="129.8">1 1/4</text>
<text x="47.3" y="143.8">107 5/8</text>
<text x="292.6" y="187.4">21040</text>
<text x="176.4" y="203.3">3 1/2</text>
<text x="357" y="209.3">NOTES:</text>
<text x="75" y="214.4">3 1/2</text>
<text x="173.7" y="211.5">1 1/4</text>
<text x="212.8" y="211.5">1 1/4</text>
<text x="357" y="213.6">1.</text>
<text x="367" y="213.6">SEAL WELD.</text>
<text x="72.7" y="221.1">1 1/4</text>
<text x="111.7" y="221.1">1 1/4</text>
<text x="158.5" y="219.4">4X</text>
<text x="170.5" y="219.4">11/16</text>
<text x="287.1" y="223.9">SS4003</text>
<text x="357" y="222.2">NOTES:</text>
<text x="357" y="226.5">1.</text>
<text x="367" y="226.5">SEAL WELD.</text>
<text x="113.2" y="228">4X</text>
<text x="125.3" y="228">11/16</text>
<text x="357" y="230.7">2.</text>
<text x="367" y="230.7">HOT DIP GALVANIZE.</text>
<text x="66" y="234.2">3</text>
<text x="133.5" y="234.8">1/8 WELD</text>
<text x="133.5" y="239.8">GAP</text>
<text x="176.1" y="234.2">3</text>
<text x="60.1" y="250.6">3</text>
<text x="170.5" y="249.4">3</text>
<text x="119.5" y="252.9">1/2</text>
<text x="185" y="253.8">OUTSIDE VIEW</text>
<text x="362.6" y="255.9">COLUMN UPPER RIGHT BACK</text>
<text x="285.5" y="261.4">MO</text>
<text x="308.3" y="261.3">8/8/2016</text>
<text x="334.3" y="261.6">RELEASED</text>
<text x="11.8" y="266.1">ZONE</text>
<text x="28.6" y="266.1">REV.</text>
<text x="87.1" y="266.1">REV. DESCRIPTION</text>
<text x="174.9" y="266.1">BY</text>
<text x="190.6" y="266.1">DATE</text>
<text x="208.5" y="266.1">APP'D</text>
<text x="227.1" y="266.1">DATE</text>
<text x="243.7" y="266.2">DO NOT SCALE</text>
<text x="330" y="266.7">SHEET 4 OF 8</text>
<text x="360.6" y="266.5">B</text>
<text x="368.4" y="266.6">COL-4</text>
<text x="416.7" y="266.5">(1)</text>
</g>
<g font-size="4">
<text x="33.6" y="7.1">8</text>
<text x="85.2" y="7.1">7</text>
<text x="137" y="7.1">6</text>
<text x="188.6" y="7.1">5</text>
<text x="240.3" y="7.1">4</text>
<text x="292.1" y="7.1">3</text>
<text x="343.8" y="7.1">2</text>
<text x="395.7" y="7.1">1</text>
<text x="4.9" y="29.8">F</text>
<text x="424.5" y="29.9">F</text>
<text x="4.8" y="76">E</text>
<text x="424.3" y="73.5">E</text>
<text x="4.7" y="117.6">D</text>
<text x="424.2" y="116.9">D</text>
<text x="4.7" y="159.3">C</text>
<text x="424.2" y="160.5">C</text>
<text x="4.8" y="204">B</text>
<text x="424.3" y="204">B</text>
<text x="4.8" y="246.1">A</text>
<text x="424.3" y="246.1">A</text>
<text x="33.6" y="274.3">8</text>
<text x="85.2" y="274.3">7</text>
<text x="137" y="274.3">6</text>
<text x="188.6" y="274.3">5</text>
<text x="240.3" y="274.3">4</text>
<text x="292.1" y="274.3">3</text>
<text x="343.8" y="274.3">2</text>
<text x="395.8" y="274.3">1</text>
</g>
<text font-size="3.2" x="102.1" y="176.6" transform="rotate(-90 102.1 176.6)">MK. INSIDE</text>
<g font-size="2.6">
<text x="245.7" y="249.3">FRACTIONAL ±</text>
<text x="245.7" y="252.3">X.X</text>
<text x="245.7" y="255.3">X.XX</text>
<text x="262.9" y="252.3">±0.062</text>
<text x="262.9" y="255.3">±0.031</text>
<text x="245.7" y="258.3">X.XXX</text>
<text x="245.7" y="261.3">ANGULAR</text>
<text x="262.9" y="258.3">±0.010</text>
<text x="262.9" y="261.3">±0.5</text>
</g>
<g font-size="2.2">
<text x="359.5" y="262.8">SIZE</text>
<text x="365.3" y="262.7">DRAWING NO.</text>
<text x="417.5" y="262.8">REV</text>
</g>
<text font-size="2.1" x="14.7" y="269.4">THIS DRAWING AND THE INFORMATION CONTAINED ON IT ARE THE EXCLUSIVE PROPERTY OF HARSCO CORP. THE COPYING, REPRODUCING, TRANSMITTING, OR DISTRIBUTION OF THIS DRAWING OR ANY INFORMATION CONTAINED ON IT, WHETHER IN PART OR AS A WHOLE, WITHOUT THE PRIOR WRITTEN CONSENT OF HARSCO CORP IS PROHIBITED. © 2019 HARSCO CORPORATION. ALL RIGHTS RESERVED.</text>
<g font-size="2">
<text x="242.9" y="239.8">ALL DIMENSIONS ARE INCHES</text>
<text x="243.1" y="236.8">UNLESS OTHERWISE SPECIFIED:</text>
<text x="242.9" y="242.1">DIMENSIONS IN [ ] ARE METRIC</text>
<text x="242.9" y="244.4">REMOVE BURRS &amp; SHARP EDGES</text>
<text x="242.9" y="246.7">MACHINE FINISH: 125 MICRO</text>
</g>
<g font-size="1.7">
<text x="274.8" y="236.1">THIRD ANGLE PROJ</text>
<text x="292" y="236.1">JOB NO.</text>
<text x="328.5" y="236.1">MODEL</text>
<text x="274.8" y="242.5">CUSTOMER</text>
<text x="274.8" y="247.8">CUSTOMER PROJECT</text>
<text x="274.8" y="253.1">ESTIMATED DRY WEIGHT (LBS)</text>
<text x="274.8" y="258.4">DRAWN BY</text>
<text x="274.8" y="263.6">CHECKED BY</text>
<text x="302.2" y="263.6">DATE</text>
<text x="302.2" y="258.4">DATE</text>
<text x="328.2" y="258.3">STATUS</text>
</g>
</svg>
